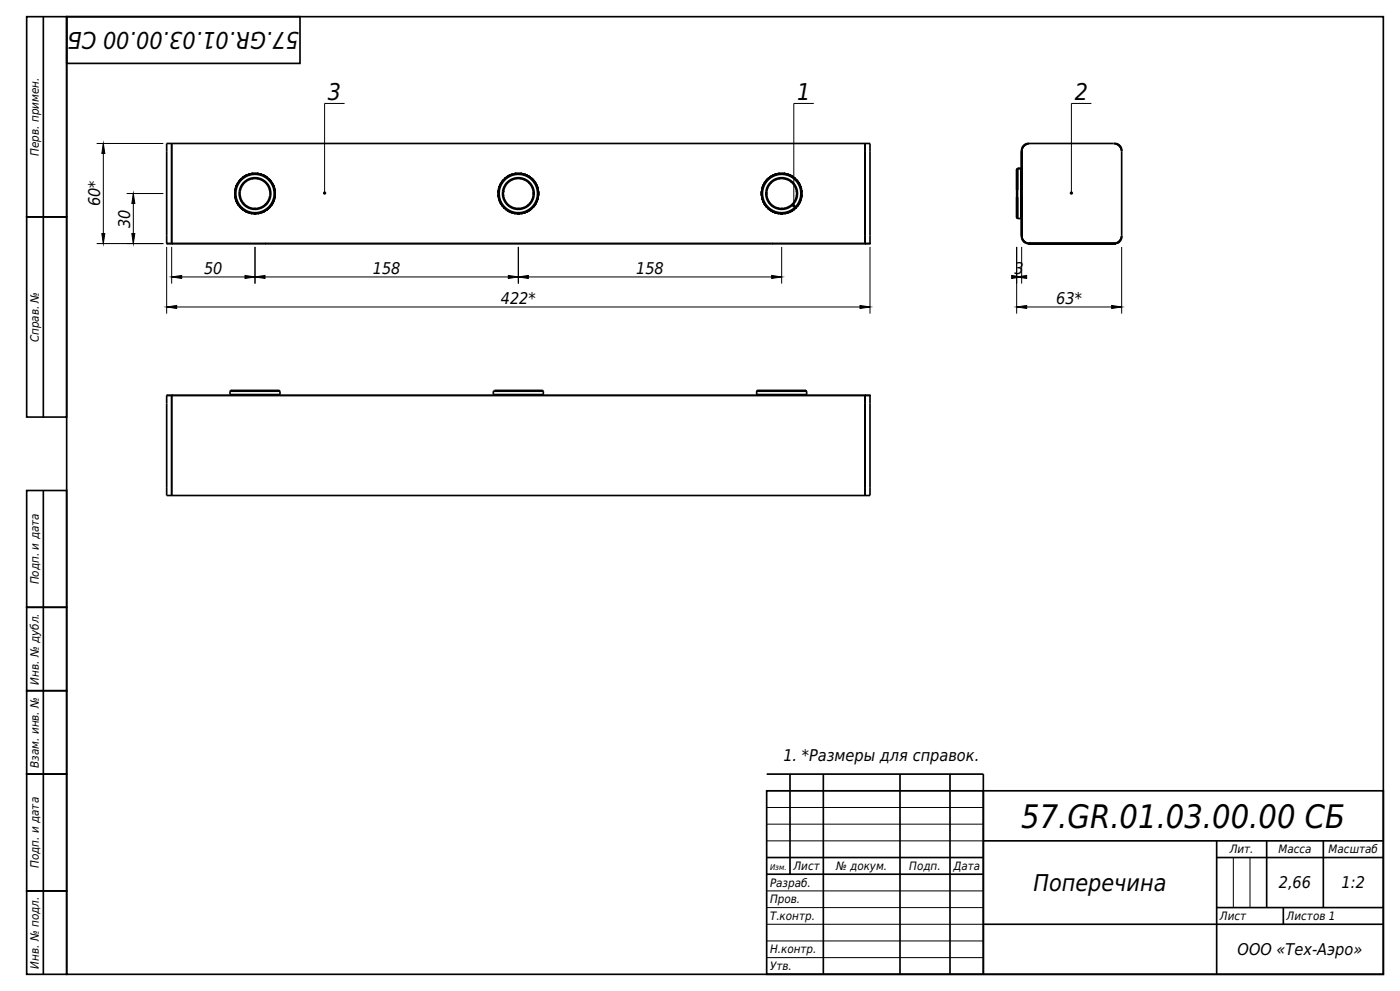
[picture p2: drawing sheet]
<svg xmlns="http://www.w3.org/2000/svg" width="420mm" height="297mm" viewBox="0 0 420 297" stroke-linecap="round" stroke-linejoin="round" font-family="sans-serif">
<g fill="none" stroke="#000" stroke-width=".5">
<path d="M8 5h12v60h-12zM13 5v120M20 5h395v287h-395zM20 5h70v14h-70zM51.5 43v30M51.5 43h208M51.5 43h-.9a.61 .61 0 0 0-.7 .3 .61 .61 0 0 0 .1 .7v29M70.5 58.8l.1 .5M70.5 58.7l.1 .4M70.6 57.1v2.1l1 2.3 1.9 1.7 2 .7 2.4-.1 2.3-1.1 1.6-1.9 .6-1.9M70.6 57.1l.8-2.3 1.4-1.5 2.3-1.1 2.3-.1 2.1 .7 1.9 1.7 .9 1.9 .1 2.5M70.6 57.1v.1"/>
<path d="M70.6 56.8l-.1 .4M70.6 56.9v.2M70.6 59.5l.1 .2M70.6 59.3l.1 .3M70.7 56.3l-.1 .2M70.7 59.9l1 1.8M70.8 59.8l.1 .2M71.1 55.3l-.4 .8M71.1 55.4l-.4 1.2M71.4 54.8l-.1 .3M71.4 54.7l-.2 .4M71.8 54.2l-.2 .2"/>
<path d="M71.8 54.3l-.2 .2M72.1 58.8v.2M72.1 57v.3M72.2 59.3v.1M72.2 56.6v.1M72.3 59.7h.1M72.4 53.6l-.4 .4M72.4 53.6l-.4 .5M72.5 55.9l-.1 .2M72.9 55.3l-.1 .2M73 53.1l-.3 .2M73.1 53.1l-.3 .2"/>
<path d="M73.2 52.9l1.2-.6-1.1 .6M73.9 54.3l-.2 .1M74.7 52.2l-.2 .1M74.7 52.3h-.1M74.9 53.8h-.1M75.2 52.1l-.4 .1M75.2 52.1l-.3 .1M75.3 53.7h-.1M75.9 52h-.4h.5M75.9 53.5l-.3 .1M77 52l.6 .1M77.1 52h.4"/>
<path d="M77.1 53.5l.4 .1M77.7 53.7h.1M77.7 52.1l.4 .1M77.8 52.1l.4 .1M78.1 53.8h.1M78.2 52.3h.3M78.3 52.2l.2 .1M78.4 53.9l.1 .1M78.6 52.4l1.1 .6M78.6 52.3l1.2 .6M78.8 54.2h.1M80 53.1l.3 .2-.4-.2"/>
<path d="M80.2 55.4h.1M80.5 56h.1M80.5 53.6l.6 .5M80.6 59.9l-.1 .1M80.6 53.6l.4 .4M80.7 59.6l-.1 .2M80.8 56.6v.1M80.8 59.3v.1M80.9 57.1v.1M80.9 58.7v.3M81.2 54.3l.2 .3M81.2 54.2l.2 .2"/>
<path d="M81.6 54.7l.2 .4M81.6 54.8l.2 .3M81.9 55.4l.4 1.2M81.9 55.3l.4 .8M82.2 59.8l-.9 1.7M82.3 59.9l-1 1.8M82.3 56.3l.1 .2M82.3 59.4v.3l.1-.2M82.4 56.9l.1 .5M82.4 56.8l.1 .4M82.4 58.9v.2M82.4 58.8v.1"/>
<path d="M82.5 58.8l-.1 .5M149.5 58.4v.7M149.5 58.4l.1 .5M149.6 57.1l-.1 .5M149.6 57.1l-.1 .6M149.6 59.3l.1 .3M149.6 59.2l.1 .3M149.6 56.5v.2M149.7 59.7l.1 .3M149.8 59.7v.2M149.9 55.7l-.2 .6M150.3 54.9l-.4 .7"/>
<path d="M150.3 55l-.7 1.9M150.5 54.7l-.1 .1M150.5 54.6l-.1 .1M151 54.1l-.3 .4M151 54l-.3 .3M151 58.5l.1 .3M151 57.4v.2M151.1 57.2l-.1 .2M151.2 59.1v.2M151.2 56.7l-.1 .2M151.3 59.5v.1M151.3 56.4h.1"/>
<path d="M151.4 59.8v.1M151.4 56.1v.1M151.5 55.9h.1M151.7 55.6v.1M151.8 53.2l-.3 .3M151.9 53.2l-.4 .3M151.9 55.3h.1M152.3 54.9h-.1M152.8 54.4h-.1M153.1 54.2h.1M153.4 52.4l-1.2 .6M153.4 54l-.1 .1"/>
<path d="M153.6 53.9h-.1M153.7 52.2l-1.6 .8M153.7 52.3h-.1M153.9 53.8h-.1M154.1 52.1l-.3 .1M154.2 52.1l-.3 .1M154.3 53.7h-.1M154.9 52l-.5 .1M154.9 53.5l-.2 .1M154.9 52l-.4 .1M156.1 52l.5 .1M156.1 53.5l.3 .1"/>
<path d="M156.7 53.7h.1M156.8 52.1l.3 .1M156.9 52.1l.2 .1M157.1 53.8h.1M157.3 52.2l.5 .2-.6-.1M157.4 53.9l.1 .1M157.6 54l.1 .1M158 54.3h.1M158.4 52.7l-.4-.2 .3 .2M158.6 52.8l.5 .3M158.6 52.9l.4 .2M158.6 54.4l.1 .1"/>
<path d="M158.6 54.8l.3 .3M159.2 55.5l.1 .1M159.5 60v.1M159.6 56.2v.1M159.6 59.8h.1M159.7 56.5l.1 .1M159.8 59.4l-.1 .1M159.8 56.9l.1 .1M159.9 59v.1M160 57.5v1.1M160.5 54.6l-1.2-1.3 1.2 1.3M160.6 54.8l.7 1.6"/>
<path d="M160.6 54.9l.7 1.6M161.2 59.9l-.2 .5M161.3 59.6v.3M161.4 56.7v.2M161.4 56.6l.1 .3M161.4 58.9l-.2 .9M161.5 59.1l-.1 .3M161.5 57.4v1.2M161.5 57.3v1.3M228.5 57.3v1.3M228.5 57.4v1.2M228.5 59.1l.1 .3"/>
<path d="M228.6 59v.3M228.6 56.6l-.1 .3M228.7 56.6l-.1 .4M228.7 59.6v.3M228.7 59.5l.1 .3M228.8 59.9l.3 .9-.3-.8M229.4 54.8l-.7 1.6M229.4 54.9l-.7 1.6M229.6 54.4l-.1 .2M229.6 54.5l-.1 .2M230 57.4v1.1M230.1 59l.1 .1"/>
<path d="M230.2 56.8l-.1 .2M230.2 59.4l.1 .1M230.3 56.4l-.1 .2M230.4 59.7v.2M230.5 55.9v.1M230.7 53.3l-.9 .9M230.8 53.3l-1 1M230.9 55.3l-.2 .2M230.9 53.1l.5-.3zM231.1 55v.1M231.4 54.4l-.1 .1M231.5 54.6l-.3 .3"/>
<path d="M232 52.5l-.4 .2M232.1 52.5l-.4 .2M232.4 54l-.1 .1M232.6 53.9h-.1M232.7 52.2l-.5 .2M232.9 53.8l-.1 .1M233.1 52.1l-.2 .1M233.2 52.2l-.9 .2M233.3 53.7h-.2M233.9 52l-.5 .1M233.9 53.5l-.3 .1M233.9 52l-.4 .1"/>
<path d="M235.1 52l.5 .1M235.1 53.5l.3 .1M235.7 53.7h.1M235.8 52.1l.3 .1M235.9 52.1l.3 .1M236.1 53.8h.1M236.3 52.3h.2M236.3 52.2l1.6 .8M236.6 52.4l1.3 .6M236.6 54l.1 .1M236.8 54.2h.1M237.2 54.4l.2 .2"/>
<path d="M238 55.1v.1M238.1 53.2l.4 .3M238.2 53.2l.3 .3M238.3 55.6l.1 .1M238.4 55.8l.1 .1M238.6 56.1v.1M238.7 56.3v.2M238.7 59.6h.1M238.8 56.7v.2M238.9 59.1l-.1 .2M238.9 57.2l.1 .3M239 58.6l-.1 .2"/>
<path d="M239 58.4v.2M239 54l.3 .3M239 54l.3 .4M239.5 54.6l.5 1.1M239.5 54.6l.6 1M240.1 55.8l.2 .6M240.1 55.7l.2 .6M240.3 56.5l.1 .4M240.4 56.5v.2M240.4 59.2l-.2 .7M240.4 59.3l-.2 .7M240.4 58.9h.1"/>
<path d="M240.5 58.4l-.1 .5M240.5 57.6v-.5v.5M240.5 58.4v.7M259.5 43v30M259.5 43h.9a.61 .61 0 0 1 .7 .3 .61 .61 0 0 1-.1 .7v29M305 57v8.2v-6.2M305 50.8v6.2zM305.2 50.5h.1M305.2 50.5h1M305.2 57v-6.5v15v-6.4M305.2 50.5l-.2 .3M306.2 50.5h.1"/>
<path d="M306.2 50.5l.3 .3M306.2 57v-6.5v15v-6.4M306.5 45v5.7v-5.2M306.5 45v26M306.5 45.5v25M306.5 45.5l.2-.9 .5-.8 .6-.5 1-.3h25.2l1 .2 .7 .5 .6 .8 .2 1v25.2l-.2 .8-.6 .8-.8 .5-.9 .2M306.5 57v8.2v-6.2M306.5 50.8v6.1zM306.5 50.8h.1M306.5 44.7v.3M306.5 45.1v.4M306.6 44.3v.1"/>
<path d="M306.9 43.8l-.1 .1M307.5 43.3h-.1M307.7 43.2h-.1M308.1 43l-.2 .1M308.7 43l-1.4 .7-.7 1.2M308.7 43l-.9 .1-.7 .4-.4 .7-.2 .8M334.3 43l1.4 .7 .8 1.5M334.3 43l.9 .1 .8 .5 .4 .7 .1 1M334.9 43l.2 .1M335.5 43.3h.1M335.7 43.4h.1M336 43.6v.1"/>
<path d="M336.2 44h.1M336.3 44.1l.1 .2M336.4 44.5l.1 .1M8 65h12v60h-12zM50 73h1.5M50 73h.1M51.5 73h.1M51.5 73h208M70.9 60.2l.8 1.4M72.3 60.3l.1 .1M72.6 60.2h.1M72.6 62.6l-.8-.8 .9 .9"/>
<path d="M72.8 62.8l.3 .2M72.9 61.1l.1 .1M72.9 62.8l.3 .2M73 60.9l.2 .2M73.4 63.2l.8 .4M73.4 63.1l.9 .5M73.4 61.3h.1M74 61.8h.1M74.2 61.9h.1M74.4 63.7h.2M74.5 63.6l.1 .1M74.7 62.1l.1 .1"/>
<path d="M74.8 63.7l.2 .1h-.2M75.1 62.3h.1M75.2 63.9l.4 .1M75.3 63.9h.3M75.5 62.4h.1M76.1 64l.4 .1M76.2 62.5h.6M76.9 64l-.4 .1M76.9 64h-.7M77.6 62.4h-.3M77.8 63.9l-.4 .1M77.8 63.9h-.4"/>
<path d="M78.2 63.8h-.2h.2M78.2 62.1v.1M78.5 62v.1M78.6 63.6l-.3 .1M78.6 63.7h-.2M79.1 61.6l-.2 .2M79.6 63.2l-.8 .4 .8-.4M79.8 61l-.4 .5M80.1 61.1l-.1 .1M80.1 62.8l-.3 .2M80.2 62.8l-.3 .2M80.2 60.5v.1"/>
<path d="M80.4 62.6l.8-.8-.9 .8M149.8 60.1l.6 1.2M149.9 60l.5 1.2M150.6 61.5l.2 .3M150.6 61.4l.1 .2M151.1 62.1l.4 .4M151.1 62l.4 .5M151.6 60.3l.1 .1M151.8 62.8l.1 .1M151.9 62.8l.1 .1M152.2 63.1l.8 .4M152.3 63l.7 .5"/>
<path d="M152.8 61.6l.1 .1M153.1 63.6l.5 .1M153.2 63.5l.4 .2M153.2 61.9h.1M153.4 62h.1M153.7 63.8h.3M153.7 62.1l.1 .1M153.8 63.7l.3 .1M154.1 62.3h.1M154.2 63.9l.4 .1M154.3 63.9h.3M154.4 62.4h.2"/>
<path d="M155.1 64l.4 .1M155.9 62.5h-.7M155.9 64l-.4 .1M155.9 64h-.7M156.1 62.7h-.1M156.5 62.4h-.2M156.8 63.9h-.4M156.9 63.9l-.5 .1M156.9 62.3h.1M157.2 62.1v.1M158.4 61.8h-.1M158.4 61.4l-.1 .2"/>
<path d="M159 60.8l-.1 .2M159.4 62.6l-1.3 .8-1.2 .4M159.5 62.5l-1.2 .8-1.3 .5M160.9 60.5l-.9 1.4M161 60.6l-1 1.4M161.2 60l-.2 .5M229.3 61l.7 1M229.3 60.9l.6 1M230.4 62.4l1.3 .9 1.3 .5M230.5 62.4l1.1 .9 1.4 .5M230.5 60v.1M230.7 60.4l.1 .1"/>
<path d="M230.7 60.9l.1 .1M230.9 60.8h.1M231.6 61.7v.1M232 61.8h.1M233 62.2l.2 .1M233.1 63.9l.5 .1M233.3 63.9h.4M233.4 62.4h.2M234.1 64l.4 .1M234.1 64h.8M234.9 64l-.4 .1M234.9 62.5h-.7"/>
<path d="M235.6 62.4h-.3M235.8 63.9h-.4M235.8 63.9l-.4 .1M235.9 62.3h.1M236.2 63.8h-.3M236.3 63.8h-.3M236.3 62.1l-.1 .1M236.5 62v.1M236.8 61.9h-.1M236.9 63.6l-.5 .1M237.1 61.6v.1M237.8 63l-1.4 .7"/>
<path d="M237.8 63.1l-.8 .4M238.1 60.7h.1M238.2 62.7l-.2 .2M238.3 62.7l-.2 .2M238.5 60.1h.1M238.9 62.1l-.4 .4M239 62l-.6 .5M240.1 60.1l-.9 1.6M240.2 60.1l-1 1.7M259.5 73h.1M259.5 73h1.5M261 73h.1"/>
<path d="M305 65.2l.2 .3M305.2 65.4v.1M306.5 71v.3M306.5 70.5v-5.1v5.6M306.5 71l.2 .8 .4 .6 .6 .4 .8 .2M306.5 70.5v.4M306.5 70.5l.2 1 .6 .8 .8 .5 .9 .2M306.5 65.2l-.3 .3h-1M306.6 71.1l.6 1.1 1.2 .7M306.6 71.7h.1M306.7 71.9l.1 .1M306.9 72.3h.1"/>
<path d="M307.1 72.4l.1 .2M307.5 72.7l.1 .1M307.8 72.9h.2M308.2 73h.3M308.5 73h26M308.7 73h.3M309 73h25M334.3 73h-.3M334.8 73h-.3M335.2 72.9h-.1M335.5 72.7l-.1 .1M335.8 72.5l-.2 .2"/>
<path d="M336.1 72.2h.1M336.3 71.8v.1M336.5 71.3l-.1 .2M336.5 70.7l-.1 1-.4 .7-.7 .4-.8 .1 1.3-.7zM50 118.5v29.4a.44 .44 0 0 0 .1 .6 .44 .44 0 0 0 .6 0h.8M50 118.5h.1M50 118.5h1.5M51.5 118.5v30M51.5 118.5h.1M51.5 118.5h17.6M51.5 118.5h208M69.2 118.3h-.2h14.9"/>
<path d="M69.2 117.2h-.2h14.9M69.3 117l-.3 .2v1.1l.3 .2M69.4 118.5h-.1h14.4M69.4 117h-.1h14.4M83.7 117l.3 .2v1.1l-.3 .2M83.8 118.5h64.4M148 117.2h14.9M148 117.2v.3a.47 .47 0 0 0 0 .7 .47 .47 0 0 0 .6 .1h14.3M148.1 118.3v.1M148.1 117.1l-.1 .1M148.2 118.4l.1 .1M148.3 117l-.1 .1"/>
<path d="M148.3 117h14.4M148.3 118.5h14.4M162.7 117l.3 .2v1.1M162.8 118.5h64.4M162.9 118.3l-.2 .2M227.1 118.3l.2 .2M227.2 118.3h-.2h14.9M227.2 117.2h-.2h14.9M227.3 117l-.3 .3v1M227.4 118.5h-.1h14.4M227.4 117h-.1h14.4M241.7 117l.3 .2v1.1"/>
<path d="M241.8 118.5h17.7M241.9 118.3l-.2 .2M259.5 118.5h.1M259.5 118.5v30M259.5 118.5h1.5M261 118.5v29.4a.44 .44 0 0 1-.1 .6 .44 .44 0 0 1-.6 0h-.8M261 118.5h.1M8 147h12v35h-12zM13 147v145M51.5 148.5h208M8 182h12v25h-12zM8 207h12v25h-12z"/>
<path d="M8 232h12v35h-12zM230 237h185v55h-185zM230 232h65v60M237 232v30M247 232v60M270 232v60M285 232v60M230 257h65M295 252h120M365 257h50M365 252v40M380 252v20"/>
<path d="M397 252v20M8 267h12v25h-12zM230 262h65M295 277h120M365 272h50M385 272v5"/>
<circle cx="76.5" cy="58" r="4.5"/>
<circle cx="76.5" cy="58" r="6.1"/>
<circle cx="76.5" cy="58" r="5.7"/>
<circle cx="76.5" cy="58" r="4.8"/>
<circle cx="155.5" cy="58" r="6.1"/>
<circle cx="155.5" cy="58" r="5.7"/>
<circle cx="155.5" cy="58" r="6"/>
<circle cx="155.5" cy="58" r="4.7"/>
<circle cx="155.5" cy="58" r="4.5"/>
<circle cx="234.5" cy="58" r="6.1"/>
<circle cx="234.5" cy="58" r="6"/>
<circle cx="234.5" cy="58" r="5.7"/>
<circle cx="234.5" cy="58" r="4.5"/>
<circle cx="234.5" cy="58" r="4.8"/>
</g>
<g fill="none" stroke="#000" stroke-width=".3">
<path d="M103.4 31h-6v26.9M244.1 31h-6v30.7M327.4 31h-6v26.9M29 43h20M31 43v30M38 58h11M40 58v15M29 73h20M50 74v20M51.5 74v11M76.5 74v11M155.5 74v11"/>
<path d="M234.5 74v11M261 74v20M305 74v20M306.5 74v11M336.5 74v20M50 92h211M51.5 83h183M305 83h1.5M305 92h31.5M230 237h65M230 252h65M230 247h65"/>
<path d="M230 242h65M370 257v15M375 257v15M230 277h65M230 272h65M230 267h65M230 292h65M230 287h65M230 282h65"/>
</g>
<g fill="#000" stroke="#000" stroke-width=".3">
<path d="M31 43l.5 3h-.9zM40 58l.4 3h-.9zM30.6 70h.9l-.5 3zM39.5 70h.9l-.4 3zM50 92l3-.5v.9zM51.5 83l3-.5v.9zM73.5 82.5l3 .5-3 .4zM76.5 83l3-.5v.9zM152.5 82.5l3 .5-3 .4zM155.5 83l3-.5v.9zM231.5 82.5l3 .5-3 .4zM258 91.5l3 .5-3 .4z"/>
<path d="M305 83l3-.5v.9zM305 92l3-.5v.9zM303.5 82.5l3 .5-3 .4zM333.5 91.5l3 .5-3 .4z"/>
</g>
<g fill="#000">
<circle cx="97.4" cy="57.9" r=".5"/>
<circle cx="321.4" cy="57.9" r=".5"/>
<circle cx="238.1" cy="61.7" r=".5"/>
</g>
<text font-size="9.7" x="306.4" y="248">57.GR.01.03.00.00 СБ</text>
<g font-size="6.9">
<text x="89.7" y="9.5" transform="rotate(-180 89.7 9.5)">57.GR.01.03.00.00 СБ</text>
<text x="98.4" y="30">3</text>
<text x="239.2" y="30">1</text>
<text x="322.4" y="30">2</text>
<text x="310" y="267">Поперечина</text>
</g>
<g font-size="4.9">
<text x="30" y="61.9" transform="rotate(-90 30 61.9)">60*</text>
<text x="39" y="68.3" transform="rotate(-90 39 68.3)">30</text>
<text x="61.2" y="82">50</text>
<text x="111.8" y="82">158</text>
<text x="190.8" y="82">158</text>
<text x="304.4" y="82">3</text>
<text x="150.2" y="91">422*</text>
<text x="316.9" y="91">63*</text>
<text x="235" y="228">1. *Размеры для справок.</text>
<text x="383.6" y="266.3">2,66</text>
<text x="402.5" y="266.3">1:2</text>
<text x="371.3" y="286.3">ООО «Тех-Аэро»</text>
</g>
<g font-size="3.5">
<text x="11.6" y="46.7" transform="rotate(-90 11.6 46.7)">Перв. примен.</text>
<text x="11.6" y="102.6" transform="rotate(-90 11.6 102.6)">Справ. №</text>
<text x="11.6" y="175.1" transform="rotate(-90 11.6 175.1)">Подп. и дата</text>
<text x="11.6" y="205.2" transform="rotate(-90 11.6 205.2)">Инв. № дубл.</text>
<text x="11.6" y="230.1" transform="rotate(-90 11.6 230.1)">Взам. инв. №</text>
<text x="368.9" y="255.8">Лит.</text>
<text x="383.5" y="255.8">Масса</text>
<text x="398.6" y="255.8">Масштаб</text>
<text x="11.6" y="260.1" transform="rotate(-90 11.6 260.1)">Подп. и дата</text>
<text x="238" y="260.8">Лист</text>
<text x="250.8" y="260.8">№ докум.</text>
<text x="272.8" y="260.8">Подп.</text>
<text x="231" y="265.8">Разраб.</text>
<text x="231" y="270.8">Пров.</text>
<text x="231" y="275.8">Т.контр.</text>
<text x="366" y="275.8">Лист</text>
<text x="386" y="275.8">Листов 1</text>
<text x="231" y="285.8">Н.контр.</text>
<text x="11.6" y="290.3" transform="rotate(-90 11.6 290.3)">Инв. № подл.</text>
<text x="231" y="290.8">Утв.</text>
</g>
<text font-size="3.4" x="286" y="260.8">Дата</text>
<text font-size="2.4" x="231" y="260.8">Изм.</text>
</svg>
